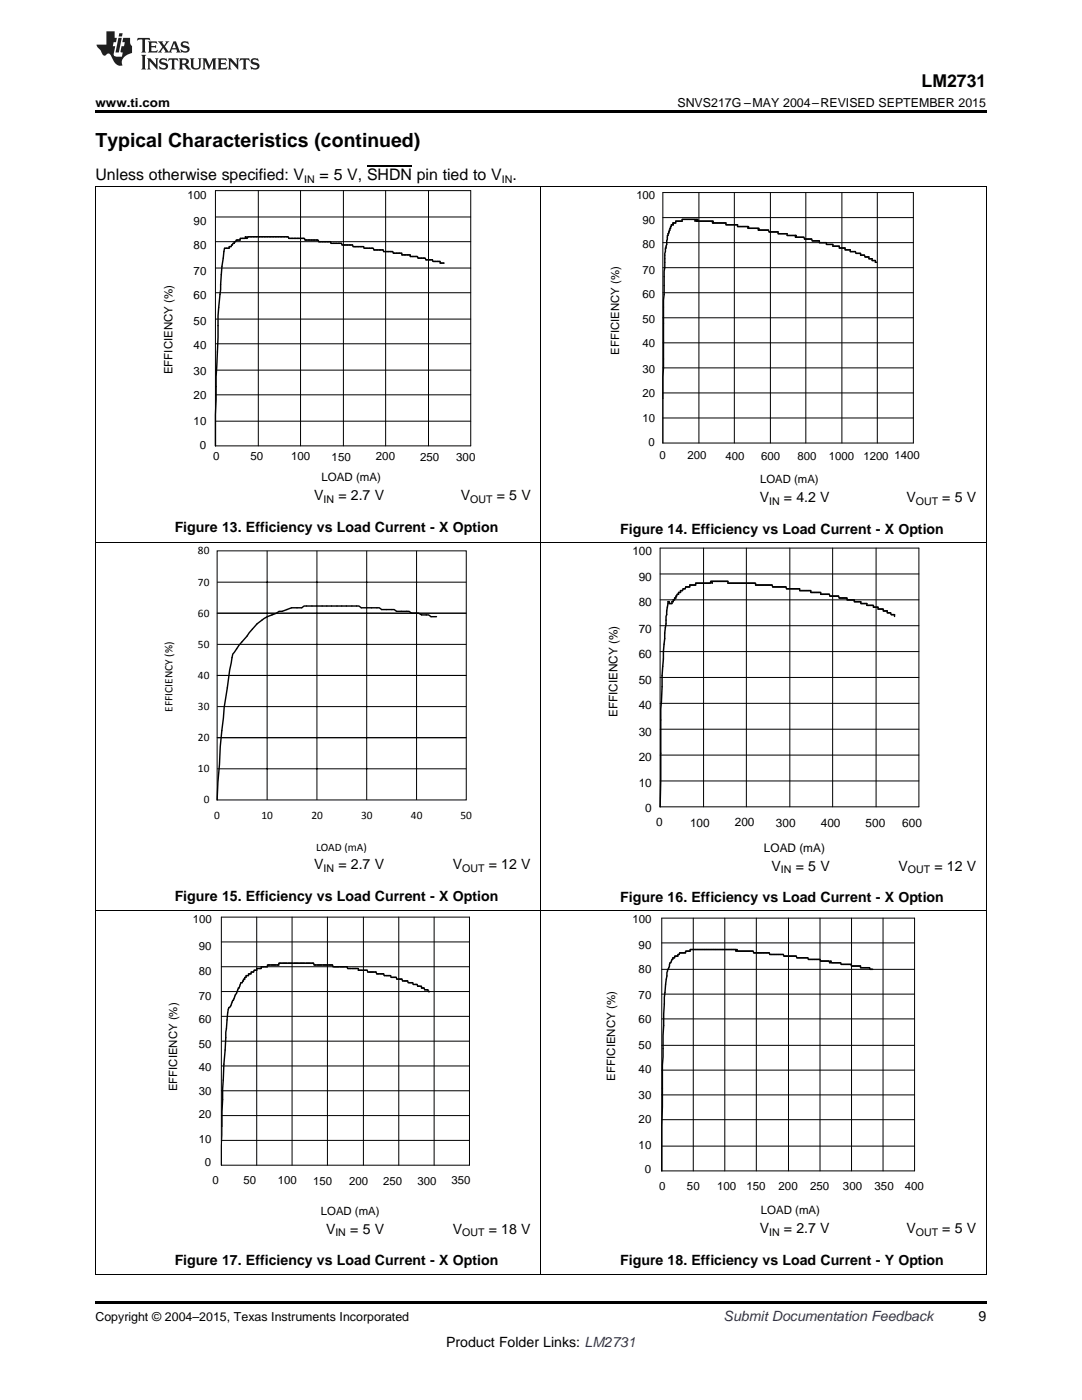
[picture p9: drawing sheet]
<svg xmlns="http://www.w3.org/2000/svg" width="216mm" height="279mm" viewBox="0 0 216 279" stroke-linecap="round" stroke-linejoin="round" font-family="sans-serif">
<path d="M19 22h177.8v.5h-177.8zM19 254.3h.2zM196.7 254.3h.1zM19 259.7h177.8v.5h-177.8z" fill="#000"/>
<g fill="none" stroke="#000" stroke-width=".2">
<path d="M19 37.2h177.8M19.1 37.2v217.1M43 38h50.9v51h-50.9zM51.5 38v51M60 38v51M68.5 38v51M76.9 38v51M85.5 38v51M107.9 37.2v217.1M132.3 38.4h50v50h-50zM139.5 38.4v50M146.5 38.4v50"/>
<path d="M153.7 38.4v50M160.8 38.4v50M168 38.4v50M175.1 38.4v50M196.8 37.2v217.1M43 58.4h50.9M43 53.5h50.9M43 48.2h50.9M43 43.3h50.9M132.3 58.4h50M132.3 53.4h50M132.3 48.4h50"/>
<path d="M132.3 43.4h50M43 78.8h50.9M43 73.9h50.9M43 68.6h50.9M43 63.7h50.9M132.3 78.4h50M132.3 73.4h50M132.3 68.4h50M132.3 63.4h50M43 84.1h50.9M132.3 83.4h50M19 108.2h177.8"/>
<path d="M43.3 109.9h49.7v49.7h-49.7zM43.3 116.2h49.7M53.3 109.9v49.7M63.2 109.9v49.7M73.2 109.9v49.7M83.1 109.9v49.7M131.7 119.7h51.7M131.7 114.5h51.7M131.7 109.4h51.7v51.6h-51.7zM140.4 109.4v51.6M148.9 109.4v51.6M157.6 109.4v51.6"/>
<path d="M166.1 109.4v51.6M174.8 109.4v51.6M43.3 122.4h49.7M43.3 128.6h49.7M43.3 134.8h49.7M131.7 135.2h51.7M131.7 130h51.7M131.7 124.9h51.7M43.3 153.4h49.7M43.3 141h49.7M43.3 147.2h49.7M131.7 155.9h51.7"/>
<path d="M131.7 150.7h51.7M131.7 145.5h51.7M131.7 140.4h51.7M19 181.8h177.8M44.2 197.9h49.5M44.2 192.9h49.5M44.2 188h49.5M44.2 183h49.5v49.5h-49.5zM51.2 183v49.5M58.3 183v49.5M65.3 183v49.5M72.5 183v49.5"/>
<path d="M79.6 183v49.5M86.6 183v49.5M132 198.4h50.5M132 193.5h50.5M132 188.2h50.5M132 183.2h50.5v50.5h-50.5zM138.3 183.2v50.5M144.6 183.2v50.5M150.9 183.2v50.5M157.3 183.2v50.5M163.6 183.2v50.5M169.9 183.2v50.5"/>
<path d="M176.2 183.2v50.5M44.2 217.7h49.5M44.2 212.7h49.5M44.2 207.8h49.5M44.2 202.8h49.5M132 218.5h50.5M132 213.6h50.5M132 208.6h50.5M132 203.3h50.5M44.2 227.6h49.5M44.2 222.6h49.5M44.3 224.8l-.1 7.7"/>
<path d="M132 228.7h50.5M132 223.5h50.5M19 254.3h177.8"/>
</g>
<path d="M139.1 43.8v.3M142.3 44.5h-.1v-.4h-2.9l-.1-.3v.3h-.3v-.3h-.1l-.1 .3v-.3h-2.6v.3h-1.3v.4h-.5v.4h-.4v.3h-.1l-.3 1.1h-.1v.3h-.1v.4h-.1l-.2 1.8-.1 .7h-.1l-.2 1.1v2.8l-.1 .7-.2 25.4M142.3 44.5h2.6v.4h2.3v.3h2v.4h.2M142.3 44.1v.4M149.4 45.6h1.9v.3h.1M149.4 45.2v.4M151.4 45.9h1.9l.2 .4h1.8v.3h1.8v.4h1.8v.4h1.5l.1 .3h1.5l.1 .4h1.4v.3h1.4v.4h1.3v.3h1.3v.4h1.1v.4h1.1v.3h1l.1 .4h.9v.3h.8l.1 .4h.8v.3h.6v.4h.7v.4h.2M151.4 45.6v.3M158.7 47v.4M87.1 123.1h-1.1l-.5-.4h-1.4l-.6-.3h-1.4l-.5-.4h-2.5l-.4-.3h-2.5l-.5-.4h-3.6l-.5-.4h-10.9l-.5 .4h-2l-1.9 .7h-.6l-.5 .4a10.3 10.3 0 0 0-5.9 4.6l-2.1 2.5a3.4 3.4 0 0 0-1.1 2.8l-1.4 8.9-.7 7.8-.7 10.6M85.7 197.9h-.2l-.1-.4h-.7l-.1-.3h-.5v-.4h-.8l-.1-.3h-.7l-.2-.4h-.8l-.2-.3h-1l-.1-.4h-1l-.1-.3h-1l-.2-.4h-1.2l-.2-.4h-1.3l-.2-.3h-1.6l-.1-.4h-1.8v-.3h-2.1l-.2-.4h-2.7l-.2-.3h-3.6l-.1-.4h-7v.4h-2.2v.3h-1.3v.4h-.9v.3h-.5l-.1 .4h-.5v.3h-.5v.4h-.5v.4h-.3v.3h-.2v.4h-.1l-.2 .3h-.2l-2 4.6-.4 .4a13.9 13.9 0 0 0-.5 4.2l-.8 12-.1 7.5" fill="none" stroke="#000" stroke-width=".28"/>
<path d="M88.6 52.5h-.8v-.3h-1.4l-.1-.4h-1.3l-.1-.3h-1.5l-.1-.3h-1.4v-.3h-1.7v-.4h-1.7l-.1-.3h-1.8l-.2-.3h-1.8l-.1-.4h-1.8l-.2-.3h-2l-.2-.3h-2l-.2-.3h-2l-.2-.4h-2.3l-.1-.3h-2.6l-.2-.3h-3.1l-.1-.4h-8l-.2 .4-.3-.4v.4h-1.1v.3h-.8l-.1 .3h-.3v.4h-.2l-.4 .6h-.4v.3h-.9l-.5 3.7-.5 6.9a41.4 41.4 0 0 0-.3 7.2l-.4 7.9-.1 13.8M178.5 123v-.3h-.7l-.1-.4h-.7v-.4h-.7v-.3h-1.1v-.4h-.9v-.4h-1.3v-.3h-1.2v-.4h-1.3v-.4h-1.5v-.4h-1.5l-.2-.3h-1.7l-.1-.4h-1.7v-.4h-2v-.3h-2.2v-.4h-2.7l-.1-.4h-2.6l-.1-.3h-3.3v-.4h-5.6v-.4h-3.1v.4l-.1-.4h-.2l-.1 .4h-2.9v.4h-1.2v.3h-.8l-.1 .4h-.4l-.1 .4h-.4v.3h-.4v.4h-.3l-.1 .4h-.1v.3h-.3v.4h-.3v.4h-.2v.4h-.5v-.4h-.3l-.3 1.8a306.1 306.1 0 0 0-1.2 21.8l-.1 17.3M174.1 193.5h-.5l-.1-.4h-1.8v-.3h-1.8l-.1-.3h-1.9l-.2-.4h-1.8l-.1-.3h-.1v.3h-.2l-.1-.3h-1.6l-.2-.3h-2.3l-.1-.4h-2.2l-.1-.3h-2.5l-.1-.3h-2.7l-.1-.3h-3.1l-.1-.4h-3.1l-.1-.3h-.2v.3h-.1v-.3h-9.1v.3h-.9v.4h-1.2l-.1 .3h-.2v.3h-.7v.3h-.4v.4h-.1l-.3 .6h-.1l-.5 1.7a55.5 55.5 0 0 0-.8 10.9l-.2 7.9-.2 21.1" fill="none" stroke="#000" stroke-width=".29"/>
<g fill="#231f20">
<path d="M27.5 7.6l-.1 .5 .4-.2h.6v.1v2.1l-.2 .4h1l-.3-.4v-2.1l.1-.1h.5l.5 .2-.2-.5zM29.5 8.3l.2 .3v1.5l-.2 .4h1.8l.2-.6a1.04 1.04 0 0 1-1.3 .2v-.7h.6l.3 .2v-.6l-.3 .2h-.6v-.6l.8-.1 .4 .3-.2-.5zM31.5 8.3l.9 1.1-.9 1.1h.8l-.2-.2 .5-.7 .4 .7-.2 .2h1.5l-.1-.2 .1-.4h.9l.1 .4-.2 .2h1l-.3-.3-.7-1.9h-.5l-.9 2-.8-1 .9-1h-.8l.1 .3-.3 .5-.4-.6 .2-.2zM34.7 8.6l.4 1h-.7zM36.3 8.4a.63 .63 0 0 0-.2 .7 .63 .63 0 0 0 .6 .4l.6 .2 .1 .2a.75 .75 0 0 1-.7 .4 .75 .75 0 0 1-.6-.5l.1 .7 .1-.1a1.11 1.11 0 0 0 1.5-.6 1.13 1.13 0 0 0-1.2-.8l-.1-.4a1.04 1.04 0 0 1 1.2 .2l-.2-.5-.1 .1-.5-.2zM28.2 10.9l.2 .4v2.2l-.2 .4h1l-.3-.4v-2.2l.3-.4zM29.3 11.6l.3 .4v1.5l-.3 .4h.8l-.2-.4v-1.3l1.5 1.7v-1.9l.2-.4h-.7l.2 .4v.9l-1.1-1.3zM32 11.8a.62 .62 0 0 0-.2 .7 .62 .62 0 0 0 .6 .4l.6 .1 .1 .3a.76 .76 0 0 1-.7 .3 .76 .76 0 0 1-.6-.4l.1 .7 .1-.1a1.11 1.11 0 0 0 1.5-.6 1.13 1.13 0 0 0-1.2-.8l-.1-.4a1.04 1.04 0 0 1 1.2 .2l-.2-.6-.1 .1-.5-.1zM33.7 11.6l-.2 .6a.61 .61 0 0 1 .8-.3v1.6l-.2 .4h.9l-.2-.4v-1.6a.63 .63 0 0 1 .8 .3l-.2-.6zM35.6 11.6l.3 .4v1.5l-.3 .4h1l-.2-.2v-.8l.5 .2a.76 .76 0 0 0 1.2 .7l-1-1a.58 .58 0 0 0 .6-.5 .58 .58 0 0 0-.5-.6zM36.4 11.9h.1a.45 .45 0 0 1 .5 .1 .45 .45 0 0 1 .1 .5l-.7 .2zM37.9 11.6l.2 .2a2.17 2.17 0 0 0 .3 1.9 .99 .99 0 0 0 1.6-.6v-1.1l.2-.4h-.7l.2 .2a1.92 1.92 0 0 1-.2 1.8 .6 .6 0 0 1-.9-.5v-1.1l.2-.4zM40.4 11.6l.2 .4v1.5l-.2 .4h.7l-.2-.4v-1.4l.8 1.8 .8-1.8v1.4l-.2 .4h.9l-.2-.4v-1.5l.2-.4h-.8l-.6 1.5-.6-1.5zM43.4 11.6l.2 .4v1.5l-.2 .4h1.8l.2-.6a1.04 1.04 0 0 1-1.3 .1v-.6h.5l.4 .2v-.6l-.4 .2h-.5v-.7h.8l.3 .3-.1-.6zM45.5 11.6l.2 .4v1.5l-.2 .4h.7l-.2-.4v-1.3l1.5 1.7v-1.9l.2-.4h-.7l.2 .4v.9l-1.1-1.3zM47.9 11.6l-.1 .6a.61 .61 0 0 1 .8-.3v1.6l-.3 .4h1l-.3-.4 .1-1.6a.63 .63 0 0 1 .7 .3l-.1-.6zM50.2 11.8a.62 .62 0 0 0-.2 .7 .62 .62 0 0 0 .6 .4l.6 .1 .2 .3a.76 .76 0 0 1-.8 .3 .76 .76 0 0 1-.6-.4l.1 .7 .2-.1a1.11 1.11 0 0 0 1.5-.6 1.13 1.13 0 0 0-1.3-.8l-.1-.4a1.04 1.04 0 0 1 1.2 .2l-.1-.6-.2 .1-.5-.1z"/>
<path d="M21.2 6.3v2.6h-1.9l.1 .4 .7 .9a.91 .91 0 0 0 1 .8 .56 .56 0 0 1 .5-.3 .56 .56 0 0 1 .5 .3l.4 .8a1.53 1.53 0 0 0 1.9 1.2 1.54 1.54 0 0 1 1-2.1l.9-.3v-1.4a1.52 1.52 0 0 1-.3-1.6h-1.4l-.2 .8h.5l-.2 .8h-.4l-.2 1v.2l.4 .1-.2 .8a1.93 1.93 0 0 1-1.6-.3l.3-1.8h-.5l.2-.8h.4l.2-.8h-.4v-1.3zM23.6 7.6l-.6 2.9h.7l.6-2.9zM23.8 6.6l-.1 .7h.6l.2-.7z"/>
</g>
<path d="M73.2 33.2h9" fill="none" stroke="#000" stroke-width=".21"/>
<text font-size="3.9" x="19" y="29.3">Typical Characteristics (continued)</text>
<text font-size="3.5" x="183.9" y="17.3">LM2731</text>
<g font-size="3.2">
<text x="19" y="36">Unless otherwise specified: V</text>
<text x="63.8" y="36">= 5 V, SHDN pin tied to V .</text>
</g>
<g font-size="2.8">
<text x="62.7" y="99.8">V</text>
<text x="67.5" y="99.8">= 2.7 V</text>
<text x="92" y="99.8">V</text>
<text x="99.1" y="99.8">= 5 V</text>
<text x="151.6" y="100.2">V</text>
<text x="156.4" y="100.2">= 4.2 V</text>
<text x="180.9" y="100.2">V</text>
<text x="188" y="100.2">= 5 V</text>
<text x="34.9" y="106.1">Figure 13. Efficiency vs Load Current - X Option</text>
<text x="123.8" y="106.5">Figure 14. Efficiency vs Load Current - X Option</text>
<text x="62.7" y="173.5">V</text>
<text x="67.5" y="173.5">= 2.7 V</text>
<text x="90.4" y="173.5">V</text>
<text x="97.5" y="173.5">= 12 V</text>
<text x="154" y="173.7">V</text>
<text x="158.8" y="173.7">= 5 V</text>
<text x="179.3" y="173.7">V</text>
<text x="186.4" y="173.7">= 12 V</text>
<text x="34.9" y="179.8">Figure 15. Efficiency vs Load Current - X Option</text>
<text x="123.8" y="180.1">Figure 16. Efficiency vs Load Current - X Option</text>
<text x="65.1" y="246.2">V</text>
<text x="69.9" y="246.2">= 5 V</text>
<text x="90.4" y="246.2">V</text>
<text x="97.5" y="246.2">= 18 V</text>
<text x="151.6" y="246.1">V</text>
<text x="156.4" y="246.1">= 2.7 V</text>
<text x="180.9" y="246.1">V</text>
<text x="188" y="246.1">= 5 V</text>
<text x="34.9" y="252.6">Figure 17. Efficiency vs Load Current - X Option</text>
<text x="123.8" y="252.4">Figure 18. Efficiency vs Load Current - Y Option</text>
<text x="195.3" y="263.6">9</text>
<text x="89" y="268.9">Product Folder Links: LM2731</text>
</g>
<text font-size="2.8" fill="#0000c8" x="144.4" y="263.6">Submit Documentation Feedback</text>
<g font-size="2.5">
<text x="19" y="21.4">www.ti.com</text>
<text x="135.2" y="21.4">SNVS217G –MAY 2004–REVISED SEPTEMBER 2015</text>
<text x="19" y="263.6">Copyright © 2004–2015, Texas Instruments Incorporated</text>
</g>
<g font-size="2.4">
<text x="126.2" y="110.7">100</text>
<text x="127.4" y="116">90</text>
<text x="127.4" y="121">80</text>
<text x="127.4" y="131.3">60</text>
<text x="127.4" y="126.3">70</text>
<text x="127.4" y="136.6">50</text>
<text x="123.2" y="143.2" transform="rotate(-90 123.2 143.2)">EFFICIENCY (%)</text>
<text x="127.4" y="141.5">40</text>
<text x="127.4" y="146.9">30</text>
<text x="127.4" y="151.8">20</text>
<text x="127.4" y="157.1">10</text>
<text x="128.7" y="162.1">0</text>
<text x="130.9" y="164.9">0</text>
<text x="137.7" y="165">100</text>
<text x="146.6" y="164.9">200</text>
<text x="154.8" y="165">300</text>
<text x="163.8" y="165">400</text>
<text x="172.7" y="165">500</text>
<text x="180" y="165">600</text>
<text x="152.4" y="170">LOAD (mA)</text>
</g>
<g font-size="2.3">
<text x="37.4" y="39.8">100</text>
<text x="127" y="39.7">100</text>
<text x="38.6" y="44.9">90</text>
<text x="128.2" y="44.8">90</text>
<text x="38.6" y="49.7">80</text>
<text x="128.2" y="49.5">80</text>
<text x="38.6" y="59.7">60</text>
<text x="38.6" y="54.9">70</text>
<text x="128.2" y="59.4">60</text>
<text x="128.2" y="54.6">70</text>
<text x="38.6" y="64.9">50</text>
<text x="128.2" y="64.5">50</text>
<text x="38.6" y="69.7">40</text>
<text x="123.5" y="70.8" transform="rotate(-90 123.5 70.8)">EFFICIENCY (%)</text>
<text x="128.2" y="69.3">40</text>
<text x="34.4" y="74.7" transform="rotate(-90 34.4 74.7)">EFFICIENCY (%)</text>
<text x="38.6" y="74.8">30</text>
<text x="128.2" y="74.4">30</text>
<text x="38.6" y="79.6">20</text>
<text x="128.2" y="79.1">20</text>
<text x="38.6" y="84.8">10</text>
<text x="39.9" y="89.6">0</text>
<text x="128.2" y="84.2">10</text>
<text x="129.4" y="89">0</text>
<text x="42.6" y="91.8">0</text>
<text x="50" y="91.9">50</text>
<text x="58.1" y="91.8">100</text>
<text x="66.2" y="91.9">150</text>
<text x="75" y="91.9">200</text>
<text x="83.8" y="91.9">250</text>
<text x="91" y="91.9">300</text>
<text x="131.6" y="91.7">0</text>
<text x="137.2" y="91.7">200</text>
<text x="144.8" y="91.7">400</text>
<text x="151.9" y="91.8">600</text>
<text x="159.1" y="91.7">800</text>
<text x="165.4" y="91.8">1000</text>
<text x="172.3" y="91.8">1200</text>
<text x="178.5" y="91.6">1400</text>
<text x="64.2" y="96">LOAD (mA)</text>
<text x="151.7" y="96.4">LOAD (mA)</text>
<text x="39.5" y="110.6">80</text>
<text x="39.5" y="117">70</text>
<text x="39.5" y="123.1">60</text>
<text x="39.5" y="129.3">50</text>
<text x="39.5" y="135.5">40</text>
<text x="34.4" y="142" transform="rotate(-90 34.4 142)">EFFICIENCY (%)</text>
<text x="39.5" y="141.8">30</text>
<text x="39.5" y="147.9">20</text>
<text x="39.5" y="154.1">10</text>
<text x="40.7" y="160.3">0</text>
<text x="42.8" y="163.4">0</text>
<text x="52.2" y="163.4">10</text>
<text x="62.1" y="163.4">20</text>
<text x="72.1" y="163.4">30</text>
<text x="82" y="163.4">40</text>
<text x="91.9" y="163.4">50</text>
<text x="63.1" y="169.9">LOAD (mA)</text>
<text x="38.5" y="184.2">100</text>
<text x="126.2" y="184.2">100</text>
<text x="39.7" y="189.5">90</text>
<text x="127.4" y="189.4">90</text>
<text x="39.7" y="194.7">80</text>
<text x="127.4" y="194.2">80</text>
<text x="39.7" y="199.6">70</text>
<text x="127.4" y="199.3">70</text>
<text x="39.7" y="209.1">50</text>
<text x="39.7" y="204.2">60</text>
<text x="127.4" y="209.3">50</text>
<text x="127.4" y="204.2">60</text>
<text x="39.7" y="213.7">40</text>
<text x="122.7" y="215.7" transform="rotate(-90 122.7 215.7)">EFFICIENCY (%)</text>
<text x="127.4" y="214.1">40</text>
<text x="35.3" y="217.8" transform="rotate(-90 35.3 217.8)">EFFICIENCY (%)</text>
<text x="39.7" y="218.6">30</text>
<text x="127.4" y="219.3">30</text>
<text x="39.7" y="223.2">20</text>
<text x="127.4" y="224.1">20</text>
<text x="39.7" y="228.1">10</text>
<text x="40.9" y="232.7">0</text>
<text x="127.4" y="229.2">10</text>
<text x="42.4" y="236.3">0</text>
<text x="48.6" y="236.3">50</text>
<text x="55.4" y="236.4">100</text>
<text x="62.5" y="236.4">150</text>
<text x="69.6" y="236.4">200</text>
<text x="76.5" y="236.5">250</text>
<text x="83.3" y="236.4">300</text>
<text x="90.1" y="236.3">350</text>
<text x="128.7" y="234">0</text>
<text x="131.6" y="237.6">0</text>
<text x="137.1" y="237.5">50</text>
<text x="143.1" y="237.5">100</text>
<text x="148.9" y="237.6">150</text>
<text x="155.4" y="237.5">200</text>
<text x="161.7" y="237.6">250</text>
<text x="168.2" y="237.6">300</text>
<text x="174.5" y="237.5">350</text>
<text x="180.5" y="237.5">400</text>
<text x="64" y="242.5">LOAD (mA)</text>
<text x="151.8" y="242.3">LOAD (mA)</text>
</g>
<g font-size="2.1">
<text x="60.7" y="36.6">IN</text>
<text x="100.1" y="36.6">IN</text>
<text x="64.6" y="100.3">IN</text>
<text x="93.8" y="100.3">OUT</text>
<text x="153.5" y="100.8">IN</text>
<text x="182.7" y="100.8">OUT</text>
<text x="64.6" y="174.1">IN</text>
<text x="92.3" y="174.1">OUT</text>
<text x="155.8" y="174.3">IN</text>
<text x="181.2" y="174.3">OUT</text>
<text x="66.9" y="246.8">IN</text>
<text x="92.3" y="246.8">OUT</text>
<text x="153.5" y="246.7">IN</text>
<text x="182.7" y="246.7">OUT</text>
</g>
</svg>
